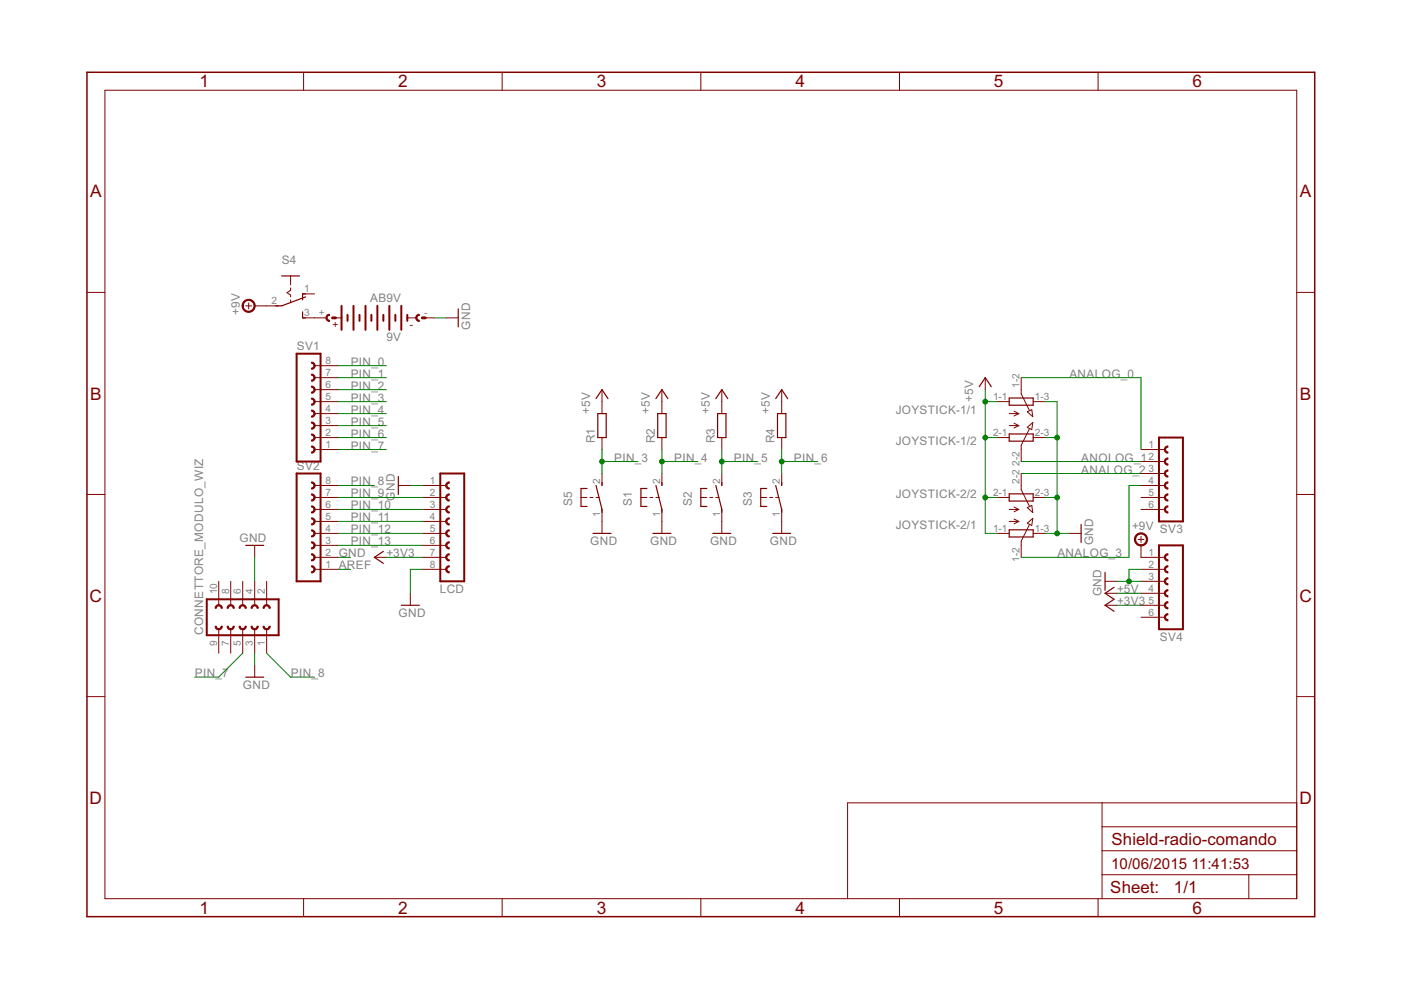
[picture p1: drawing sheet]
<svg xmlns="http://www.w3.org/2000/svg" width="297mm" height="210mm" viewBox="0 0 297 210" stroke-linecap="round" stroke-linejoin="round" font-family="sans-serif">
<g fill="none" stroke="#800000" stroke-width=".42">
<path d="M62.9 75h5.1v22.9h-5.1zM72.4 64.9v5M73.7 66.8v1.2M75 64.9v5M76.2 66.8v1.2M77.5 64.9v5M78.7 66.8v1.2M80 64.9v5M81.3 66.8v1.2M82.5 64.9v5M83.8 66.8v1.2M85.1 64.9v5"/>
<path d="M86.4 66.8v1.2M245.7 92.8h5.1v17.8h-5.1zM62.9 100.4h5.1v22.9h-5.1zM93.3 100.4h5.1v22.9h-5.1zM245.7 115.6h5.1v17.8h-5.1zM43.8 127.1h15.3v7.6h-15.3z"/>
</g>
<g fill="#800000" stroke="#800000" stroke-width=".21">
<path d="M66.1 89.5a.76 .76 0 0 1 .7 .7 .76 .76 0 0 1-.7 .8v-.3a.51 .51 0 0 0 .5-.5 .51 .51 0 0 0-.5-.5z" fill-rule="evenodd"/>
<path d="M66.1 92a.76 .76 0 0 1 .7 .8 .76 .76 0 0 1-.7 .7v-.2a.51 .51 0 0 0 .5-.5 .51 .51 0 0 0-.5-.5z" fill-rule="evenodd"/>
<path d="M66.1 94.6a.76 .76 0 0 1 .7 .7 .76 .76 0 0 1-.7 .8v-.3a.51 .51 0 0 0 .5-.5 .51 .51 0 0 0-.5-.5z" fill-rule="evenodd"/>
<path d="M66.1 84.4a.76 .76 0 0 1 .7 .8 .76 .76 0 0 1-.7 .7v-.2a.51 .51 0 0 0 .5-.5 .51 .51 0 0 0-.5-.6z" fill-rule="evenodd"/>
<path d="M66.1 86.9a.76 .76 0 0 1 .7 .8 .76 .76 0 0 1-.7 .8v-.3a.51 .51 0 0 0 .5-.5 .51 .51 0 0 0-.5-.5z" fill-rule="evenodd"/>
<path d="M66.1 76.8a.76 .76 0 0 1 .7 .7 .76 .76 0 0 1-.7 .8v-.3a.51 .51 0 0 0 .5-.5 .51 .51 0 0 0-.5-.5z" fill-rule="evenodd"/>
<path d="M66.1 79.3a.76 .76 0 0 1 .7 .8 .76 .76 0 0 1-.7 .7v-.2a.51 .51 0 0 0 .5-.5 .51 .51 0 0 0-.5-.5z" fill-rule="evenodd"/>
<path d="M66.1 81.9a.76 .76 0 0 1 .7 .7 .76 .76 0 0 1-.7 .8v-.3a.51 .51 0 0 0 .5-.5 .51 .51 0 0 0-.5-.5z" fill-rule="evenodd"/>
<path d="M66.1 114.9a.76 .76 0 0 1 .7 .7 .76 .76 0 0 1-.7 .8v-.3a.51 .51 0 0 0 .5-.5 .51 .51 0 0 0-.5-.5z" fill-rule="evenodd"/>
<path d="M66.1 117.4a.76 .76 0 0 1 .7 .8 .76 .76 0 0 1-.7 .7v-.2a.51 .51 0 0 0 .5-.5 .51 .51 0 0 0-.5-.5z" fill-rule="evenodd"/>
<path d="M66.1 120a.76 .76 0 0 1 .7 .7 .76 .76 0 0 1-.7 .8v-.3a.51 .51 0 0 0 .5-.5 .51 .51 0 0 0-.5-.5z" fill-rule="evenodd"/>
<path d="M66.1 109.8a.76 .76 0 0 1 .7 .8 .76 .76 0 0 1-.7 .7v-.2a.51 .51 0 0 0 .5-.5 .51 .51 0 0 0-.5-.6z" fill-rule="evenodd"/>
<path d="M66.1 112.3a.76 .76 0 0 1 .7 .8 .76 .76 0 0 1-.7 .8v-.3a.51 .51 0 0 0 .5-.5 .51 .51 0 0 0-.5-.5z" fill-rule="evenodd"/>
<path d="M66.1 102.2a.76 .76 0 0 1 .7 .7 .76 .76 0 0 1-.7 .8v-.3a.51 .51 0 0 0 .5-.5 .51 .51 0 0 0-.5-.5z" fill-rule="evenodd"/>
<path d="M66.1 104.7a.76 .76 0 0 1 .7 .8 .76 .76 0 0 1-.7 .7v-.2a.51 .51 0 0 0 .5-.5 .51 .51 0 0 0-.5-.5z" fill-rule="evenodd"/>
<path d="M66.1 107.3a.76 .76 0 0 1 .7 .7 .76 .76 0 0 1-.7 .8v-.3a.51 .51 0 0 0 .5-.5 .51 .51 0 0 0-.5-.5z" fill-rule="evenodd"/>
<path d="M247.1 99.8l.5-.2v.3a.51 .51 0 0 0-.5 .5 .51 .51 0 0 0 .5 .5v.3a.77 .77 0 0 1-.7-.5 .77 .77 0 0 1 .2-.9z" fill-rule="evenodd"/>
<path d="M247.1 97.3l.5-.2v.2a.51 .51 0 0 0-.5 .6 .51 .51 0 0 0 .5 .5v.2a.77 .77 0 0 1-.7-.5 .77 .77 0 0 1 .2-.8z" fill-rule="evenodd"/>
<path d="M247.1 94.8l.5-.2v.2a.51 .51 0 0 0-.5 .5 .51 .51 0 0 0 .5 .5v.3a.77 .77 0 0 1-.7-.5 .77 .77 0 0 1 .2-.8z" fill-rule="evenodd"/>
<path d="M247.1 104.9l.5-.2v.3a.51 .51 0 0 0-.5 .5 .51 .51 0 0 0 .5 .5v.2a.77 .77 0 0 1-.7-.4 .77 .77 0 0 1 .2-.9z" fill-rule="evenodd"/>
<path d="M247.1 102.4l.5-.2v.2a.51 .51 0 0 0-.5 .5 .51 .51 0 0 0 .5 .5v.3a.77 .77 0 0 1-.7-.5 .77 .77 0 0 1 .2-.8z" fill-rule="evenodd"/>
<path d="M247.1 107.5l.5-.2v.2a.51 .51 0 0 0-.5 .5 .51 .51 0 0 0 .5 .5v.3a.77 .77 0 0 1-.7-.5 .77 .77 0 0 1 .2-.8z" fill-rule="evenodd"/>
<path d="M247.1 122.7l.5-.2v.2a.51 .51 0 0 0-.5 .6 .51 .51 0 0 0 .5 .5v.2a.78 .78 0 0 1-.7-.5 .78 .78 0 0 1 .2-.8z" fill-rule="evenodd"/>
<path d="M247.1 120.2l.5-.2v.2a.51 .51 0 0 0-.5 .5 .51 .51 0 0 0 .5 .5v.3a.78 .78 0 0 1-.7-.5 .78 .78 0 0 1 .2-.8z" fill-rule="evenodd"/>
<path d="M247.1 117.6l.5-.2v.3a.51 .51 0 0 0-.5 .5 .51 .51 0 0 0 .5 .5v.2a.78 .78 0 0 1-.7-.4 .78 .78 0 0 1 .2-.9z" fill-rule="evenodd"/>
<path d="M247.1 127.8l.5-.2v.2a.51 .51 0 0 0-.5 .5 .51 .51 0 0 0 .5 .5v.3a.78 .78 0 0 1-.7-.5 .78 .78 0 0 1 .2-.8z" fill-rule="evenodd"/>
<path d="M247.1 125.2l.5-.2v.3a.51 .51 0 0 0-.5 .5 .51 .51 0 0 0 .5 .5v.3a.78 .78 0 0 1-.7-.5 .78 .78 0 0 1 .2-.9z" fill-rule="evenodd"/>
<path d="M247.1 130.3l.5-.2v.3a.51 .51 0 0 0-.5 .5 .51 .51 0 0 0 .5 .5v.2a.78 .78 0 0 1-.7-.4 .78 .78 0 0 1 .2-.9z" fill-rule="evenodd"/>
<path d="M69.3 66.8l.6-.2v.3a.51 .51 0 0 0-.5 .5 .51 .51 0 0 0 .5 .5v.3a.77 .77 0 0 1-.7-.5 .77 .77 0 0 1 .1-.9z" fill-rule="evenodd"/>
<path d="M88.4 66.8l.5-.2v.3a.51 .51 0 0 0-.5 .5 .51 .51 0 0 0 .5 .5v.3a.77 .77 0 0 1-.7-.5 .77 .77 0 0 1 .2-.9z" fill-rule="evenodd"/>
<path d="M51.7 63.9a1.4 1.4 0 0 1 2.2 .2 1.4 1.4 0 0 1-.8 2.1 1.4 1.4 0 0 1-1.8-1.3h.3a1.14 1.14 0 0 1 1.7-1 1.14 1.14 0 0 1 .1 1.9 1.14 1.14 0 0 1-1.8-.7v-.2h-.3z" fill-rule="evenodd"/>
<path d="M240.9 113.4a1.39 1.39 0 0 1 2.2 .3 1.39 1.39 0 0 1-.8 2 1.39 1.39 0 0 1-1.8-1.3h.3a1.15 1.15 0 0 1 1.6-1.1 1.15 1.15 0 0 1 .3 1.9 1.15 1.15 0 0 1-1.9-.6v-.2h-.3z" fill-rule="evenodd"/>
<path d="M94.7 107.5l.5-.2v.2a.51 .51 0 0 0-.4 .5 .51 .51 0 0 0 .4 .5v.3a.76 .76 0 0 1-.7-.5 .76 .76 0 0 1 .2-.8z" fill-rule="evenodd"/>
<path d="M94.7 104.9l.5-.2v.3a.51 .51 0 0 0-.4 .5 .51 .51 0 0 0 .4 .5v.2a.76 .76 0 0 1-.7-.4 .76 .76 0 0 1 .2-.9z" fill-rule="evenodd"/>
<path d="M94.7 102.4l.5-.2v.2a.51 .51 0 0 0-.4 .5 .51 .51 0 0 0 .4 .5v.3a.76 .76 0 0 1-.7-.5 .76 .76 0 0 1 .2-.8z" fill-rule="evenodd"/>
<path d="M94.7 112.5l.5-.2v.3a.51 .51 0 0 0-.4 .5 .51 .51 0 0 0 .4 .5v.3a.76 .76 0 0 1-.7-.5 .76 .76 0 0 1 .2-.9z" fill-rule="evenodd"/>
<path d="M94.7 110l.5-.2v.2a.51 .51 0 0 0-.4 .6 .51 .51 0 0 0 .4 .5v.2a.76 .76 0 0 1-.7-.5 .76 .76 0 0 1 .2-.8z" fill-rule="evenodd"/>
<path d="M94.7 120.2l.5-.2v.2a.51 .51 0 0 0-.4 .5 .51 .51 0 0 0 .4 .5v.3a.77 .77 0 0 1-.7-.5 .77 .77 0 0 1 .2-.8z" fill-rule="evenodd"/>
<path d="M94.7 117.6l.5-.2v.3a.51 .51 0 0 0-.4 .5 .51 .51 0 0 0 .4 .5v.2a.77 .77 0 0 1-.7-.4 .77 .77 0 0 1 .2-.9z" fill-rule="evenodd"/>
<path d="M94.7 115.1l.5-.2v.2a.51 .51 0 0 0-.4 .5 .51 .51 0 0 0 .4 .5v.3a.77 .77 0 0 1-.7-.5 .77 .77 0 0 1 .2-.8z" fill-rule="evenodd"/>
<path d="M50.7 132.8h.2a.51 .51 0 0 0 .6 .5 .51 .51 0 0 0 .5-.5h.2a.76 .76 0 0 1-.7 .7 .76 .76 0 0 1-.8-.7z" fill-rule="evenodd"/>
<path d="M53.2 132.8h.3a.51 .51 0 0 0 .5 .5 .51 .51 0 0 0 .5-.5h.3a.76 .76 0 0 1-.8 .7 .76 .76 0 0 1-.8-.7z" fill-rule="evenodd"/>
<path d="M55.8 132.8h.2a.51 .51 0 0 0 .5 .5 .51 .51 0 0 0 .5-.5h.3a.76 .76 0 0 1-.8 .7 .76 .76 0 0 1-.7-.7z" fill-rule="evenodd"/>
<path d="M50.9 128.4a.77 .77 0 0 1 .8-.2 .77 .77 0 0 1 .5 .8h-.2a.51 .51 0 0 0-.5-.5 .51 .51 0 0 0-.6 .5h-.2z" fill-rule="evenodd"/>
<path d="M53.4 128.4a.77 .77 0 0 1 .9-.2 .77 .77 0 0 1 .5 .8h-.3a.51 .51 0 0 0-.5-.5 .51 .51 0 0 0-.5 .5h-.3z" fill-rule="evenodd"/>
<path d="M56 128.4a.77 .77 0 0 1 .8-.2 .77 .77 0 0 1 .5 .8h-.3a.51 .51 0 0 0-.5-.5 .51 .51 0 0 0-.5 .5h-.2z" fill-rule="evenodd"/>
<path d="M45.6 132.8h.3a.51 .51 0 0 0 .5 .5 .51 .51 0 0 0 .5-.5h.2a.76 .76 0 0 1-.7 .7 .76 .76 0 0 1-.8-.7z" fill-rule="evenodd"/>
<path d="M48.2 132.8h.2a.51 .51 0 0 0 .5 .5 .51 .51 0 0 0 .5-.5h.3a.76 .76 0 0 1-.8 .7 .76 .76 0 0 1-.7-.7z" fill-rule="evenodd"/>
<path d="M45.8 128.4a.77 .77 0 0 1 .9-.2 .77 .77 0 0 1 .4 .8h-.2a.51 .51 0 0 0-.5-.5 .51 .51 0 0 0-.5 .5h-.3z" fill-rule="evenodd"/>
<path d="M48.4 128.4a.77 .77 0 0 1 .8-.2 .77 .77 0 0 1 .5 .8h-.3a.51 .51 0 0 0-.5-.5 .51 .51 0 0 0-.5 .5h-.2z" fill-rule="evenodd"/>
</g>
<g fill="none" stroke="#800000" stroke-width=".21">
<path d="M22.2 19.1h252.7v171.4h-252.7zM64.4 15.3v3.8M106.5 15.3v3.8M148.6 15.3v3.8M190.7 15.3v3.8M232.8 15.3v3.8M61.6 58.5v1.9M18.4 62h3.8M52.1 64.9h1.3M52.7 64.2v1.3M54 64.9h5.1M61.6 61v.6l-.7 .5 .7 .5v.3"/>
<path d="M61.6 63.6v.6M64.2 67.4h5M64.2 62.3h2.5M66.7 77.5h5.1M71.1 67.4h1.3M86.4 67.4h1.9M89.5 67.4h2.6M94.6 67.4h2.6M274.9 62h3.8M66.7 95.3h5.1M66.7 92.8h5.1M66.7 90.2h5.1"/>
<path d="M66.7 87.7h5.1M66.7 85.2h5.1M66.7 82.6h5.1M66.7 80.1h5.1M127.6 82.6v5.1M127.6 92.8v2.5M140.3 82.6v5.1M140.3 92.8v2.5M153 82.6v5.1M153 92.8v2.5M165.7 82.6v5.1M165.7 92.8v2.5"/>
<path d="M208.9 80.1v2.5M211.4 92.8h2.6M211.4 85.2h2.6M214 90.2h2M214 87.7h2M215 87.2l1 .5M215 89.7l1 .5M216 87.7l-1 .5M216 90.2l-1 .5M216.5 80.1v3.4l1.8 3.5M217.8 87.3l1-.4 .2 1.4zM217.8 90.6l1.2-1-.2 1.5z"/>
<path d="M218.3 90.9l-1.8 3.5v3.5M219.1 92.8h2.5M219.1 85.2h2.5M241.9 95.3h5.1M241.9 97.9h5.1M18.4 104.8h3.8M54 115.6v2.6M66.7 118.2h5.1M66.7 115.6h5.1M66.7 113.1h5.1M66.7 110.6h5.1M66.7 108h5.1"/>
<path d="M66.7 105.5h5.1M66.7 102.9h5.1M79.4 118.2h2.5M84.5 102.9h2.5M89.5 118.2h5.1M89.5 115.6h5.1M89.5 113.1h5.1M89.5 110.6h5.1M89.5 108h5.1M89.5 105.5h5.1M89.5 102.9h5.1M123.2 105.5h1.3"/>
<path d="M125.1 105.5h.6M126.4 105.5h.6M127.6 100.4v2.5M127.6 108v5.1M135.9 105.5h1.3M137.8 105.5h.6M139.1 105.5h.6M140.3 100.4v2.5M140.3 108v5.1M148.6 105.5h1.3M150.5 105.5h.6M151.8 105.5h.6"/>
<path d="M153 100.4v2.5M153 108v5.1M161.3 105.5h1.3M163.2 105.5h.6M164.5 105.5h.6M165.7 100.4v2.5M165.7 108v5.1M211.4 113.1h2.6M211.4 105.5h2.6M214 110.6h2M214 108h2M215 110l1 .6"/>
<path d="M215 107.5l1 .5M216 110.6l-1 .5M216 108l-1 .5M216.5 100.4v3.4l1.8 3.6M217.8 110.9l1.2-1-.2 1.5zM217.8 107.6l1-.4 .2 1.5zM218.3 111.2l-1.8 3.5v3.5M219.1 113.1h2.5M219.1 105.5h2.5M226.7 113.1h2.5M241.3 114.4h1.2M241.9 115.6v2.6h5.1"/>
<path d="M241.9 108h5.1M241.9 105.5h5.1M241.9 102.9h5.1M241.9 100.4h5.1M241.9 113.7v1.3M274.9 104.8h3.8M46.4 123.3v5M46.4 133.4v5.1M48.9 123.3v5M48.9 133.4v5.1M51.5 123.3v5M51.5 133.4v5.1"/>
<path d="M54 123.3v5M54 133.4v5.1M56.5 123.3v5M56.5 133.4v5.1M66.7 120.7h5.1M87 125.8v2.5M89.5 120.7h5.1M234.3 123.3h2.5M234.3 125.8h2.5M234.3 128.3h2.5M241.9 120.7h5.1M241.9 123.3h5.1"/>
<path d="M241.9 125.8h5.1M241.9 128.3h5.1M241.9 130.9h5.1M18.4 147.7h3.8M54 141v2.6M274.9 147.7h3.8M233.7 170.2v20.3M233.7 175.3h41.2M274.9 170.2h-95.2v20.3M64.4 190.5v3.9M106.5 190.5v3.9M148.6 190.5v3.9"/>
<path d="M190.7 190.5v3.9M232.8 190.5v3.9M233.7 185.5h41.2M233.7 180.4h41.2M264.8 185.5v5"/>
</g>
<g fill="none" stroke="#800000" stroke-width=".25">
<path d="M59.7 58.5h3.8M64.2 66.1v1.3h.6M64.8 62.9l-5.1 2h-1.3M64.8 62.3h-.6v1.3M97.2 65.5v3.8M126.4 84.5l1.2-1.9 1.3 1.9M126.7 87.7h1.8v5.1h-1.8zM139.1 84.5l1.2-1.9 1.3 1.9M139.4 87.7h1.8v5.1h-1.8zM151.8 84.5l1.2-1.9 1.3 1.9M152.1 87.7h1.8v5.1h-1.8zM164.5 84.5l1.2-1.9 1.3 1.9"/>
<path d="M164.8 87.7h1.8v5.1h-1.8zM207.6 82l1.3-1.9 1.3 1.9M214 84.4h5.1v1.5h-5.1zM214 92h5.1v1.5h-5.1zM52.1 115.6h3.8M81.3 116.9l-1.9 1.3 1.9 1.2M84.5 101v3.8M124.5 103.6h-1.3v3.8h1.3M125.7 113.1h3.8M126.4 102.9l1.2 5.1v.6M127.6 102.3v.6M137.2 103.6h-1.3v3.8h1.3"/>
<path d="M138.4 113.1h3.8M139.1 102.9l1.2 5.1v.6M140.3 102.3v.6M149.9 103.6h-1.3v3.8h1.3M151.1 113.1h3.8M151.8 102.9l1.2 5.1v.6M153 102.3v.6M162.6 103.6h-1.3v3.8h1.3M163.8 113.1h3.8M164.5 102.9l1.2 5.1v.6M165.7 102.3v.6M214 104.7h5.1v1.5h-5.1z"/>
<path d="M214 112.3h5.1v1.6h-5.1zM229.2 111.2v3.8M85.1 128.3h3.8M234.3 121.3v3.9M236.2 124.5l-1.9 1.3 1.9 1.3-1.9 1.2 1.9 1.3M52.1 143.6h3.8"/>
</g>
<path d="M70.5 67.4h.6M89.5 67.4h.7" fill="none" stroke="#800000" stroke-width=".61"/>
<path d="M18.4 15.3h260.3v179.1h-260.3z" fill="none" stroke="#800000" stroke-width=".32"/>
<g fill="none" stroke="#008000" stroke-width=".21">
<path d="M71.8 77.5h10.1M92.1 67.4h2.5M71.8 80.1h10.1M71.8 82.6h10.1M71.8 85.2h10.1M71.8 87.7h10.1M71.8 90.2h10.1M71.8 92.8h10.1M71.8 95.3h10.1M127.6 95.3v5.1M127.6 97.9h7.7M140.3 97.9h7.7"/>
<path d="M140.3 95.3v5.1M153 97.9h7.7M153 95.3v5.1M165.7 97.9h7.7M165.7 95.3v5.1M208.9 85.2h2.5M208.9 92.8h2.5M208.9 82.6v30.5h2.5M216.5 80.1h25.4v15.2M216.5 97.9h25.4M221.6 85.2h2.5v27.9M221.6 92.8h2.5"/>
<path d="M54 118.2v5.1M71.8 102.9h7.6M71.8 108h17.7M71.8 110.6h17.7M71.8 113.1h17.7M71.8 118.2h2.5M71.8 105.5h17.7M71.8 115.6h17.7M81.9 118.2h7.6M87 102.9h2.5M208.9 105.5h2.5M216.5 100.4h25.4"/>
<path d="M221.6 113.1h5.1M221.6 105.5h2.5M241.9 102.9h-2.5v15.3h-22.9M51.5 138.5l-5.1 5.1h-5.1M54 138.5v2.5M56.5 138.5l5.1 5.1h5.1M71.8 120.7h2.5M89.5 120.7h-2.5v5.1M236.8 125.8h5.1M236.8 123.3h5.1M236.8 128.3h5.1M241.9 120.7h-2.5v2.6"/>
</g>
<g fill="#008000" stroke="#008000" stroke-width=".21">
<circle cx="127.6" cy="97.9" r=".51"/>
<circle cx="140.3" cy="97.9" r=".51"/>
<circle cx="153" cy="97.9" r=".51"/>
<circle cx="165.7" cy="97.9" r=".51"/>
<circle cx="208.9" cy="92.8" r=".51"/>
<circle cx="208.9" cy="105.5" r=".51"/>
<circle cx="208.9" cy="85.2" r=".51"/>
<circle cx="224.1" cy="92.8" r=".51"/>
<circle cx="224.1" cy="105.5" r=".51"/>
<circle cx="224.1" cy="113.1" r=".51"/>
<circle cx="239.4" cy="123.3" r=".51"/>
</g>
<g font-size="4.1" fill="#800000">
<text x="42.3" y="18.5">1</text>
<text x="84.4" y="18.5">2</text>
<text x="126.5" y="18.5">3</text>
<text x="168.6" y="18.5">4</text>
<text x="210.7" y="18.5">5</text>
<text x="252.9" y="18.5">6</text>
<text x="19.1" y="41.9">A</text>
<text x="275.6" y="41.9">A</text>
<text x="19.1" y="84.7">B</text>
<text x="275.6" y="84.7">B</text>
<text x="19" y="127.6">C</text>
<text x="275.5" y="127.6">C</text>
<text x="19" y="170.4">D</text>
<text x="275.5" y="170.4">D</text>
<text x="42.3" y="193.7">1</text>
<text x="84.4" y="193.7">2</text>
<text x="126.5" y="193.7">3</text>
<text x="168.6" y="193.7">4</text>
<text x="210.7" y="193.7">5</text>
<text x="252.9" y="193.7">6</text>
</g>
<g font-size="4" fill="#800000">
<text x="235.6" y="179.1">Shield-radio-comando</text>
<text x="235.4" y="189.4">Sheet:</text>
<text x="248.9" y="189.3">1/1</text>
</g>
<g font-size="3.6" fill="#800000">
<text x="235.6" y="184.2">10/06/2015</text>
<text x="252.6" y="184.2">11:41:53</text>
</g>
<g font-size="2.8" fill="#808080">
<text x="59.7" y="56">S4</text>
<text x="78.5" y="64.1">AB9V</text>
<text x="50.8" y="66.7" transform="rotate(-90 50.8 66.7)">+9V</text>
<text x="99.7" y="69.9" transform="rotate(-90 99.7 69.9)">GND</text>
<text x="62.9" y="74.2">SV1</text>
<text x="74.3" y="77.5">PIN_0</text>
<text x="81.9" y="72.3">9V</text>
<text x="74.3" y="80.1">PIN_1</text>
<text x="74.3" y="82.6">PIN_2</text>
<text x="226.7" y="80.1">ANALOG_0</text>
<text x="74.3" y="85.2">PIN_3</text>
<text x="74.3" y="87.7">PIN_4</text>
<text x="125.1" y="87.7" transform="rotate(-90 125.1 87.7)">+5V</text>
<text x="137.8" y="87.7" transform="rotate(-90 137.8 87.7)">+5V</text>
<text x="150.5" y="87.7" transform="rotate(-90 150.5 87.7)">+5V</text>
<text x="163.2" y="87.7" transform="rotate(-90 163.2 87.7)">+5V</text>
<text x="189.9" y="87.8">JOYSTICK-1/1</text>
<text x="206.4" y="85.2" transform="rotate(-90 206.4 85.2)">+5V</text>
<text x="74.3" y="90.2">PIN_5</text>
<text x="74.3" y="92.8">PIN_6</text>
<text x="74.3" y="95.3">PIN_7</text>
<text x="126.1" y="94" transform="rotate(-90 126.1 94)">R1</text>
<text x="138.8" y="94" transform="rotate(-90 138.8 94)">R2</text>
<text x="151.5" y="94" transform="rotate(-90 151.5 94)">R3</text>
<text x="164.2" y="94" transform="rotate(-90 164.2 94)">R4</text>
<text x="189.9" y="94.4">JOYSTICK-1/2</text>
<text x="62.9" y="99.6">SV2</text>
<text x="130.2" y="97.9">PIN_3</text>
<text x="142.9" y="97.9">PIN_4</text>
<text x="155.6" y="97.9">PIN_5</text>
<text x="168.3" y="97.9">PIN_6</text>
<text x="229.3" y="97.9">ANOLOG_1</text>
<text x="229.3" y="100.4">ANALOG_2</text>
<text x="74.3" y="102.9">PIN_8</text>
<text x="74.3" y="105.5">PIN_9</text>
<text x="83.7" y="106.2" transform="rotate(-90 83.7 106.2)">GND</text>
<text x="121.3" y="107.3" transform="rotate(-90 121.3 107.3)">S5</text>
<text x="134" y="107.3" transform="rotate(-90 134 107.3)">S1</text>
<text x="146.7" y="107.3" transform="rotate(-90 146.7 107.3)">S2</text>
<text x="159.4" y="107.3" transform="rotate(-90 159.4 107.3)">S3</text>
<text x="189.9" y="105.6">JOYSTICK-2/2</text>
<text x="74.3" y="108">PIN_10</text>
<text x="74.3" y="110.6">PIN_11</text>
<text x="74.3" y="113.1">PIN_12</text>
<text x="189.9" y="112.2">JOYSTICK-2/1</text>
<text x="240" y="112.5">+9V SV3</text>
<text x="50.8" y="114.9">GND</text>
<text x="71.8" y="118.2">GND</text>
<text x="74.3" y="115.6">PIN_13</text>
<text x="81.9" y="118.2">+3V3</text>
<text x="125.1" y="115.6">GND</text>
<text x="137.8" y="115.6">GND</text>
<text x="150.5" y="115.6">GND</text>
<text x="163.2" y="115.6">GND</text>
<text x="224.2" y="118.2">ANALOG_3</text>
<text x="231.8" y="115.6" transform="rotate(-90 231.8 115.6)">GND</text>
<text x="71.8" y="120.7">AREF</text>
<text x="93.2" y="125.8">LCD</text>
<text x="236.8" y="125.8">+5V</text>
<text x="84.5" y="130.9">GND</text>
<text x="233.5" y="126.5" transform="rotate(-90 233.5 126.5)">GND</text>
<text x="236.8" y="128.3">+3V3</text>
<text x="43.1" y="134.6" transform="rotate(-90 43.1 134.6)">CONNETTORE_MODULO_WIZ</text>
<text x="245.9" y="135.9">SV4</text>
<text x="41.3" y="143.6">PIN_7</text>
<text x="61.7" y="143.6">PIN_8</text>
<text x="51.5" y="146.1">GND</text>
</g>
<g font-size="2.4" fill="#808080">
<text x="57.5" y="64.5">2</text>
<text x="64.5" y="62">1</text>
<text x="64.5" y="67">3</text>
<text x="67.6" y="67">+</text>
<text x="89.9" y="67">-</text>
<text x="69" y="77.2">8</text>
<text x="69" y="82.3">6</text>
<text x="69" y="79.7">7</text>
<text x="216.2" y="82.3" transform="rotate(-90 216.2 82.3)">1-2</text>
<text x="69" y="89.9">3</text>
<text x="69" y="87.3">4</text>
<text x="69" y="84.8">5</text>
<text x="210.5" y="84.8">1-1</text>
<text x="219.4" y="84.8">1-3</text>
<text x="69" y="95">1</text>
<text x="69" y="92.4">2</text>
<text x="210.5" y="92.4">2-1</text>
<text x="219.4" y="92.4">2-3</text>
<text x="243.5" y="95">1</text>
<text x="216.2" y="98.8" transform="rotate(-90 216.2 98.8)">2-2</text>
<text x="243.5" y="97.5">2</text>
<text x="243.5" y="100">3</text>
<text x="69" y="107.7">6</text>
<text x="69" y="105.1">7</text>
<text x="69" y="102.6">8</text>
<text x="91.1" y="102.6">1</text>
<text x="91.1" y="105.1">2</text>
<text x="91.1" y="107.7">3</text>
<text x="127.3" y="102.6" transform="rotate(-90 127.3 102.6)">2</text>
<text x="140" y="102.6" transform="rotate(-90 140 102.6)">2</text>
<text x="152.7" y="102.6" transform="rotate(-90 152.7 102.6)">2</text>
<text x="165.4" y="102.6" transform="rotate(-90 165.4 102.6)">2</text>
<text x="210.5" y="105.1">2-1</text>
<text x="216.2" y="102.6" transform="rotate(-90 216.2 102.6)">2-2</text>
<text x="219.4" y="105.1">2-3</text>
<text x="243.5" y="102.6">4</text>
<text x="243.5" y="105.1">5</text>
<text x="243.5" y="107.7">6</text>
<text x="69" y="112.7">4</text>
<text x="69" y="110.2">5</text>
<text x="91.1" y="110.2">4</text>
<text x="91.1" y="112.7">5</text>
<text x="127.3" y="109.6" transform="rotate(-90 127.3 109.6)">1</text>
<text x="140" y="109.6" transform="rotate(-90 140 109.6)">1</text>
<text x="152.7" y="109.6" transform="rotate(-90 152.7 109.6)">1</text>
<text x="165.4" y="109.6" transform="rotate(-90 165.4 109.6)">1</text>
<text x="210.5" y="112.7">1-1</text>
<text x="219.4" y="112.7">1-3</text>
<text x="69" y="117.8">2</text>
<text x="69" y="115.3">3</text>
<text x="91.1" y="115.3">6</text>
<text x="91.1" y="117.8">7</text>
<text x="216.2" y="119.1" transform="rotate(-90 216.2 119.1)">1-2</text>
<text x="243.5" y="117.8">1</text>
<text x="46" y="126" transform="rotate(-90 46 126)">10</text>
<text x="48.6" y="126" transform="rotate(-90 48.6 126)">8</text>
<text x="51.1" y="126" transform="rotate(-90 51.1 126)">6</text>
<text x="53.6" y="126" transform="rotate(-90 53.6 126)">4</text>
<text x="56.2" y="126" transform="rotate(-90 56.2 126)">2</text>
<text x="69" y="120.4">1</text>
<text x="91.1" y="120.4">8</text>
<text x="243.5" y="120.4">2</text>
<text x="243.5" y="122.9">3</text>
<text x="243.5" y="125.4">4</text>
<text x="243.5" y="128">5</text>
<text x="243.5" y="130.5">6</text>
<text x="46" y="136.9" transform="rotate(-90 46 136.9)">9</text>
<text x="48.6" y="136.9" transform="rotate(-90 48.6 136.9)">7</text>
<text x="51.1" y="136.9" transform="rotate(-90 51.1 136.9)">5</text>
<text x="53.6" y="136.9" transform="rotate(-90 53.6 136.9)">3</text>
<text x="56.2" y="136.9" transform="rotate(-90 56.2 136.9)">1</text>
</g>
<g font-size="2.4" fill="#800000">
<text x="70.5" y="69.5">+</text>
<text x="86.9" y="69.5">-</text>
</g>
</svg>
